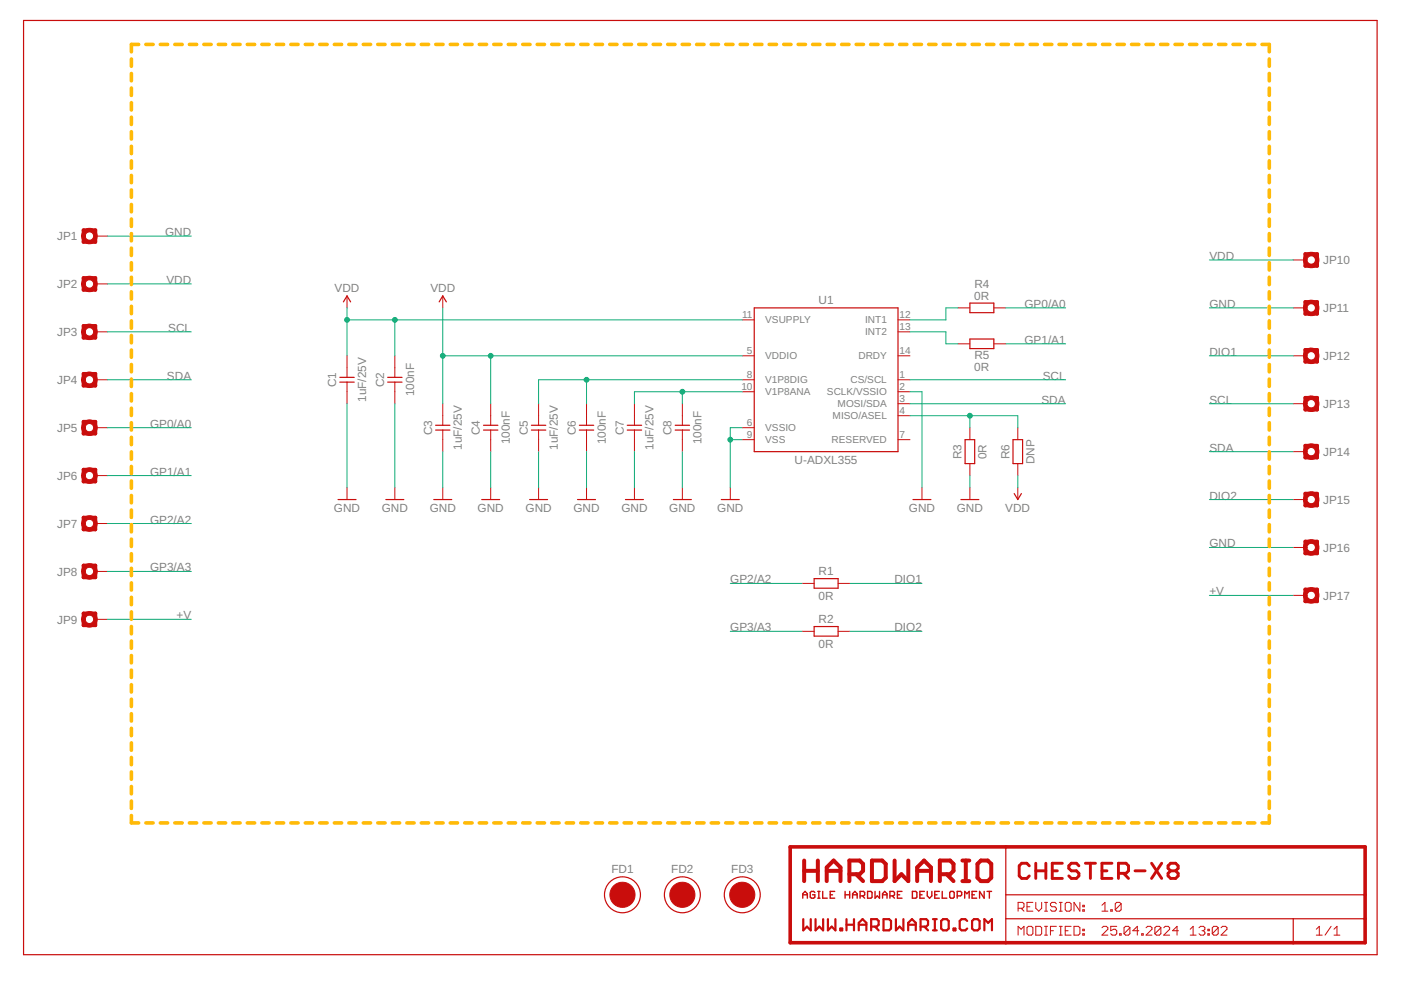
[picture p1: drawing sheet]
<svg xmlns="http://www.w3.org/2000/svg" width="297mm" height="210mm" viewBox="0 0 297 210" stroke-linecap="round" stroke-linejoin="round" font-family="sans-serif">
<g fill="none" stroke="#c90d0c" stroke-width=".61">
<path d="M218.2 183.6l-.5-.6h-1.1l-.5 .6v2.1l.5 .5h1.1l.5-.5M219.6 183v3.2M219.6 184.6h2.1M221.7 183v3.2M223.1 184.6h1.1M225.2 183h-2.1v3.2h2.1M228.7 183.6l-.5-.6h-1.1l-.5 .6v.5l.5 .5h1.1l.5 .6v.5l-.5 .5h-1.1l-.5-.5M230.1 183h2.2M231.2 183v3.2M233.6 184.6h1.1M235.8 183h-2.2v3.2h2.2M237.1 185.2h1.6l.6-.6v-1l-.6-.6h-1.6v3.2"/>
<path d="M238.2 185.2l1.1 1M240.6 184.6h2.2M244.2 183l2.1 3.2M246.3 183l-2.1 3.2M248.2 184.6l-.6-.5v-.5l.6-.6h1.1l.5 .6v.5l-.5 .5M248.2 184.6l-.6 .6v.5l.6 .5h1.1l.5-.5v-.5l-.5-.6M248.2 184.6h1.1"/>
</g>
<g fill="none" stroke="#c90d0c" stroke-width=".21">
<path d="M20.2 50.1h2.6M274.2 55.1h2.5M20.2 60.2h2.6M20.2 70.4h2.6M73.6 62.7v2.6M73.6 75.4v4.6M83.7 75.4v4.6M93.9 62.7v2.6M157.4 75.4h2.5M157.4 67.8h2.5M190.4 70.4h2.5M190.4 75.4h2.5"/>
<path d="M190.4 67.8h2.5M203.1 65.3h2.5M203.1 72.9h2.5M210.7 65.3h2.6M210.7 72.9h2.6M274.2 75.4h2.5M274.2 65.3h2.5M20.2 90.7h2.6M20.2 80.5h2.6M73.6 81v4.6M83.7 81v4.6M93.9 85.6v4.6"/>
<path d="M93.9 91.2v4.6M104 85.6v4.6M104 91.2v4.6M114.2 85.6v4.6M114.2 91.2v4.6M124.4 85.6v4.6M124.4 91.2v4.6M134.5 85.6v4.6M134.5 91.2v4.6M144.7 85.6v4.6M144.7 91.2v4.6M157.4 90.7h2.5"/>
<path d="M157.4 80.5h2.5M157.4 83.1h2.5M157.4 93.2h2.5M190.4 80.5h2.5M190.4 85.6h2.5M190.4 83.1h2.5M190.4 88.1h2.5M190.4 93.2h2.5M205.6 90.7v2.5M205.6 98.3v2.5M215.8 90.7v2.5M215.8 98.3v2.5"/>
<path d="M274.2 95.8h2.5M274.2 85.6h2.5M20.2 100.8h2.6M20.2 111h2.6M73.6 103.4v2.5M83.7 103.4v2.5M93.9 103.4v2.5M104 103.4v2.5M114.2 103.4v2.5M124.4 103.4v2.5M134.5 103.4v2.5M144.7 103.4v2.5"/>
<path d="M154.8 103.4v2.5M195.5 103.4v2.5M205.6 103.4v2.5M215.8 103.4v2.5M274.2 116.1h2.5M274.2 105.9h2.5M20.2 121.2h2.6M20.2 131.3h2.6M170.1 123.7h2.5M170.1 133.9h2.5M177.7 123.7h2.5M177.7 133.9h2.5"/>
<path d="M274.2 126.2h2.5M215.9 192.6h.9l.3-.3v-.7l-.3-.3h-.9v1.9M215.9 198.3v-1.9l.6 .6 .6-.6v1.9M216.5 192.6l.6 .6M217.7 196.7l.3-.3h.7l.3 .3v1.3l-.3 .3h-.7l-.3-.3zM217.7 192.3h.7M219 191.3h-1.3v1.9h1.3M219.6 196.4h.9l.4 .3v1.3l-.4 .3h-.9zM219.6 191.3v1.3l.6 .6 .7-.6v-1.3M221.5 198.3h.6M221.5 196.4h.6M221.5 193.2h.6"/>
<path d="M221.5 191.3h.6M221.8 191.3v1.9M221.8 196.4v1.9M222.7 197.3h.7M224 196.4h-1.3v1.9M224 191.6l-.3-.3h-.7l-.3 .3v.3l.3 .4h.7l.3 .3v.3l-.3 .3h-.7l-.3-.3M224.6 198.3h.6M224.6 196.4h.6M224.6 193.2h.6M224.6 191.3h.6M224.9 191.3v1.9M224.9 196.4v1.9"/>
<path d="M225.8 197.3h.7M225.8 191.6l.3-.3h.7l.3 .3v1.3l-.3 .3h-.7l-.3-.3zM227.1 196.4h-1.3v1.9h1.3M227.7 196.4h.9l.4 .3v1.3l-.4 .3h-.9zM229 191.3v1.9l-1.3-1.9v1.9M229.6 198h.3v.3h-.3zM229.6 197h.3v.3h-.3zM229.6 192.9h.3v.3h-.3zM229.6 191.9h.3v.4h-.3zM233.6 196.7l.4-.3h.6l.3 .3v.3l-1.3 1.3h1.3M233.6 191.9l.7-.6v1.9M233.6 193.2h1.3"/>
<path d="M235.5 192.9h.3v.3h-.3zM236.8 196.4h-1.3v.9l.6-.3h.4l.3 .3v.7l-.3 .3h-.7l-.3-.3M237.4 198h.3v.3h-.3zM237.7 191.6v1.3l-.3 .3h-.7l-.2-.3M237.7 191.6l-.3-.3h-.7l-.2 .3v1.3M237.7 191.6l-1.2 1.3M239.6 196.7v1.3l-.4 .3h-.6l-.3-.3M239.6 196.7l-.4-.3h-.6l-.3 .3v1.3M239.6 196.7l-1.3 1.3M241.4 197.3h-1.2l.9-.9v1.9M242.1 198h.3v.3h-.3zM243 196.7l.3-.3h.6l.3 .3v.3l-1.2 1.3h1.2"/>
<path d="M246.1 196.7v1.3l-.3 .3h-.6l-.3-.3M246.1 196.7l-.3-.3h-.6l-.3 .3v1.3M246.1 196.7l-1.2 1.3M246.7 196.7l.4-.3h.6l.3 .3v.3l-1.3 1.3h1.3M249.9 197.3h-1.3l1-.9v1.9M252.3 198.3h1.3M252.3 197l.7-.6v1.9M254.2 196.7l.3-.3h.7l.3 .3v.3l-.3 .3M254.8 197.3h.4M255.2 197.3l.3 .4v.3l-.3 .3h-.7l-.3-.3M256.1 198h.3v.3h-.3zM256.1 197h.3v.3h-.3z"/>
<path d="M258.3 196.7v1.3l-.3 .3h-.7l-.3-.3M258.3 196.7l-.3-.3h-.7l-.3 .3v1.3M258.3 196.7l-1.3 1.3M258.9 196.7l.3-.3h.6l.3 .3v.3l-1.2 1.3h1.2M279.1 198.3h1.2M279.1 197l.6-.6v1.9M282.2 196.4l-1.3 1.9M282.8 198.3h1.3M282.8 197l.7-.6v1.9"/>
</g>
<g fill="none" stroke="#c90d0c" stroke-width=".76">
<path d="M17.7 58.9h2.5v2.6h-2.5zM17.7 48.8h2.5v2.5h-2.5zM276.7 53.8h2.6v2.6h-2.6zM17.7 69.1h2.5v2.5h-2.5zM17.7 79.2h2.5v2.6h-2.5zM276.7 64h2.6v2.5h-2.6zM276.7 74.2h2.6v2.5h-2.6zM17.7 89.4h2.5v2.5h-2.5zM17.7 99.6h2.5v2.5h-2.5zM276.7 84.3h2.6v2.6h-2.6zM276.7 94.5h2.6v2.5h-2.6zM17.7 109.7h2.5v2.6h-2.5z"/>
<path d="M17.7 119.9h2.5v2.5h-2.5zM276.7 104.6h2.6v2.6h-2.6zM276.7 114.8h2.6v2.5h-2.6zM17.7 130h2.5v2.6h-2.5zM276.7 125h2.6v2.5h-2.6zM167.5 179.6h121.9v20.3h-121.9z"/>
</g>
<g fill="none" stroke="#c90d0c" stroke-width=".25">
<path d="M5 4.3h287v198.1h-287zM72.8 64l.8-1.3 .7 1.3M93.1 64l.8-1.3 .7 1.3M159.9 65.3h30.5v30.5h-30.5zM205.6 64.3h5.1v2h-5.1zM205.6 71.9h5.1v2h-5.1zM72.1 81h3M72.1 80h3M82.2 81h3M82.2 80h3M92.4 91.2h3M92.4 90.2h3"/>
<path d="M102.5 91.2h3.1M102.5 90.2h3.1M112.7 91.2h3M112.7 90.2h3M122.8 91.2h3.1M122.8 90.2h3.1M133 91.2h3M133 90.2h3M143.2 91.2h3M143.2 90.2h3M204.6 93.2h2.1v5.1h-2.1zM214.8 93.2h2v5.1h-2z"/>
<path d="M71.7 105.9h3.8M81.8 105.9h3.8M92 105.9h3.8M102.1 105.9h3.8M112.3 105.9h3.8M122.4 105.9h3.9M132.6 105.9h3.8M142.8 105.9h3.8M152.9 105.9h3.8M193.6 105.9h3.8M203.7 105.9h3.8M215 104.6l.8 1.3 .8-1.3"/>
<path d="M172.6 122.7h5.1v2h-5.1zM172.6 132.8h5.1v2.1h-5.1zM213.3 179.6v20.3M213.3 189.7h76.1M213.3 194.8h76.1M274.2 194.8v5.1"/>
<circle cx="132" cy="189.7" r="3.8"/>
<circle cx="144.7" cy="189.7" r="3.8"/>
<circle cx="157.4" cy="189.7" r="3.8"/>
</g>
<g fill="none" stroke="#c90d0c" stroke-width=".85">
<path d="M170.5 182.5v4.3M170.5 184.6h2.9M173.4 182.5v4.3M175.3 184.6h2.9M175.3 186.8v-2.9l1.4-1.4 1.5 1.4v2.9M180.1 185.4h2.2l.7-.8v-1.4l-.7-.7h-2.2v4.3M181.5 185.4l1.5 1.4M184.9 182.5h2.1l.8 .7v2.9l-.8 .7h-2.1zM189.7 182.5v4.3l1.4-1.4 1.5 1.4v-4.3M194.5 184.6h2.9M194.5 186.8v-2.9l1.4-1.4 1.5 1.4v2.9M199.3 185.4h2.1l.8-.8v-1.4l-.8-.7h-2.1v4.3"/>
<path d="M200.7 185.4l1.5 1.4M204 182.5h1.5M204 186.8h1.5M204.8 182.5v4.3M208 182.5h1.4l.8 .7v2.9l-.8 .7h-1.4l-.8-.7v-2.9z"/>
</g>
<g fill="none" stroke="#c90d0c" stroke-width=".3">
<path d="M170.2 190.4v-.9l.5-.5 .5 .5v.9M170.2 189.7h1M172.8 189.2l-.3-.2h-.5l-.2 .2v1l.2 .2h.5l.3-.2v-.5h-.5M173.4 189h.5M173.4 190.4h.5M173.6 189v1.4M174.4 189v1.4h1M176 189.7h.5M177 189h-1v1.4h1M179.2 189.7h.9M179.2 189v1.4M180.1 189v1.4"/>
<path d="M180.8 189.7h.9M180.8 190.4v-.9l.5-.5 .4 .5v.9M182.4 189.9h.7l.2-.2v-.5l-.2-.2h-.7v1.4M182.8 189.9l.5 .5M183.9 189h.8l.2 .2v1l-.2 .2h-.8zM185.5 189v1.4l.5-.5 .5 .5v-1.4M187.1 189.7h1M187.1 190.4v-.9l.5-.5 .5 .5v.9M188.7 189.9h.7l.3-.2v-.5l-.3-.2h-.7v1.4M189.2 189.9l.5 .5M190.3 189.7h.5M191.2 189h-.9v1.4h.9"/>
<path d="M193.4 189h.8l.2 .2v1l-.2 .2h-.8zM195 189.7h.5M196 189h-1v1.4h1M196.6 189v.9l.5 .5 .5-.5v-.9M198.2 189.7h.5M199.2 189h-1v1.4h1M199.8 189v1.4h.9M201.6 189h.5l.2 .2v1l-.2 .2h-.5l-.2-.2v-1zM202.9 189.9h.8l.2-.2v-.5l-.2-.2h-.8v1.4M204.5 190.4v-1.4l.5 .5 .5-.5v1.4M206.1 189.7h.5M207.1 189h-1v1.4h1"/>
<path d="M208.7 189v1.4l-1-1.4v1.4M209.3 189h.9M209.8 189v1.4"/>
</g>
<g fill="none" stroke="#c90d0c" stroke-width=".47">
<path d="M170.3 194.9v2.4l.8-.8 .8 .8v-2.4M172.9 194.9v2.4l.8-.8 .8 .8v-2.4M175.5 194.9v2.4l.8-.8 .8 .8v-2.4M178.2 196.9h.4v.4h-.4zM179.5 194.9v2.4M179.5 196.1h1.6M181.1 194.9v2.4M182.1 196.1h1.6M182.1 197.3v-1.6l.8-.8 .8 .8v1.6M184.7 196.5h1.2l.4-.4v-.8l-.4-.4h-1.2v2.4M185.5 196.5l.8 .8M187.3 194.9h1.2l.4 .4v1.6l-.4 .4h-1.2z"/>
<path d="M189.9 194.9v2.4l.8-.8 .8 .8v-2.4M192.6 196.1h1.6M192.6 197.3v-1.6l.8-.8 .8 .8v1.6M195.2 196.5h1.2l.4-.4v-.8l-.4-.4h-1.2v2.4M196 196.5l.8 .8M197.8 197.3h.8M197.8 194.9h.8M198.2 194.9v2.4M199.5 195.3l.4-.4h.8l.4 .4v1.6l-.4 .4h-.8l-.4-.4zM202.2 196.9h.4v.4h-.4zM205.1 195.3l-.4-.4h-.8l-.4 .4v1.6l.4 .4h.8l.4-.4M206.1 195.3l.4-.4h.8l.4 .4v1.6l-.4 .4h-.8l-.4-.4z"/>
<path d="M208.7 197.3v-2.4l.8 .8 .8-.8v2.4"/>
</g>
<g fill="#c90d0c" stroke="#c90d0c" stroke-width=".21">
<path d="M17.8 59.1a1.65 1.65 0 0 1 2.6 .2 1.65 1.65 0 0 1-1 2.5 1.65 1.65 0 0 1-2.1-1.6h.8a.9 .9 0 0 1 1.3-.8 .9 .9 0 0 1 .1 1.5 .9 .9 0 0 1-1.4-.5v-.2h-.8l.1-.4z" fill-rule="evenodd"/>
<path d="M17.8 89.6a1.65 1.65 0 0 1 2.6 .2 1.65 1.65 0 0 1-1 2.5 1.65 1.65 0 0 1-2.1-1.6h.8a.9 .9 0 0 1 1.3-.8 .9 .9 0 0 1 .1 1.5 .9 .9 0 0 1-1.4-.5v-.2h-.8l.1-.4z" fill-rule="evenodd"/>
<path d="M17.8 99.7a1.65 1.65 0 0 1 2.6 .3 1.65 1.65 0 0 1-1 2.4 1.65 1.65 0 0 1-2.1-1.6h.8a.89 .89 0 0 1 1.3-.7 .89 .89 0 0 1 .1 1.5 .89 .89 0 0 1-1.4-.6v-.2h-.8l.1-.4z" fill-rule="evenodd"/>
<path d="M17.8 109.9a1.65 1.65 0 0 1 2.6 .2 1.65 1.65 0 0 1-1 2.5 1.65 1.65 0 0 1-2.1-1.6h.8a.89 .89 0 0 1 1.3-.8 .89 .89 0 0 1 .1 1.5 .89 .89 0 0 1-1.4-.5v-.2h-.8l.1-.4z" fill-rule="evenodd"/>
<path d="M17.8 120a1.65 1.65 0 0 1 2.6 .3 1.65 1.65 0 0 1-1 2.4 1.65 1.65 0 0 1-2.1-1.5h.8a.89 .89 0 0 1 1.3-.8 .89 .89 0 0 1 .1 1.5 .89 .89 0 0 1-1.4-.5v-.2h-.8l.1-.5z" fill-rule="evenodd"/>
<path d="M17.8 48.9a1.65 1.65 0 0 1 2.6 .3 1.65 1.65 0 0 1-1 2.4 1.65 1.65 0 0 1-2.1-1.5h.8a.89 .89 0 0 1 1.3-.8 .89 .89 0 0 1 .1 1.5 .89 .89 0 0 1-1.4-.5v-.2h-.8l.1-.5z" fill-rule="evenodd"/>
<path d="M17.8 79.4a1.65 1.65 0 0 1 2.6 .3 1.65 1.65 0 0 1-1 2.4 1.65 1.65 0 0 1-2.1-1.6h.8a.9 .9 0 0 1 1.3-.7 .9 .9 0 0 1 .1 1.5 .9 .9 0 0 1-1.4-.5v-.3h-.8l.1-.4z" fill-rule="evenodd"/>
<path d="M17.8 69.2a1.65 1.65 0 0 1 2.6 .3 1.65 1.65 0 0 1-1 2.4 1.65 1.65 0 0 1-2.1-1.5h.8a.9 .9 0 0 1 1.3-.8 .9 .9 0 0 1 .1 1.5 .9 .9 0 0 1-1.4-.5v-.2h-.8l.1-.4z" fill-rule="evenodd"/>
<path d="M276.8 125.1a1.66 1.66 0 0 1 2.6 .3 1.66 1.66 0 0 1-.9 2.4 1.66 1.66 0 0 1-2.1-1.6h.7a.89 .89 0 0 1 1.3-.7 .89 .89 0 0 1 .2 1.5 .89 .89 0 0 1-1.5-.6v-.2h-.7z" fill-rule="evenodd"/>
<path d="M276.8 114.9a1.66 1.66 0 0 1 2.6 .3 1.66 1.66 0 0 1-.9 2.5 1.66 1.66 0 0 1-2.1-1.6h.7a.89 .89 0 0 1 1.3-.8 .89 .89 0 0 1 .2 1.5 .89 .89 0 0 1-1.5-.5v-.2h-.7z" fill-rule="evenodd"/>
<path d="M276.8 104.8a1.66 1.66 0 0 1 2.6 .3 1.66 1.66 0 0 1-.9 2.4 1.66 1.66 0 0 1-2.1-1.6h.7a.89 .89 0 0 1 1.3-.8 .89 .89 0 0 1 .2 1.5 .89 .89 0 0 1-1.5-.5v-.2h-.7z" fill-rule="evenodd"/>
<path d="M276.8 94.6a1.66 1.66 0 0 1 2.6 .3 1.66 1.66 0 0 1-.9 2.5 1.66 1.66 0 0 1-2.1-1.6h.7a.89 .89 0 0 1 1.3-.8 .89 .89 0 0 1 .2 1.5 .89 .89 0 0 1-1.5-.5v-.2h-.7z" fill-rule="evenodd"/>
<path d="M276.8 84.5a1.66 1.66 0 0 1 2.6 .2 1.66 1.66 0 0 1-.9 2.5 1.66 1.66 0 0 1-2.1-1.6h.7a.9 .9 0 0 1 1.3-.8 .9 .9 0 0 1 .2 1.5 .9 .9 0 0 1-1.5-.5v-.2h-.7z" fill-rule="evenodd"/>
<path d="M276.8 74.3a1.66 1.66 0 0 1 2.6 .3 1.66 1.66 0 0 1-.9 2.4 1.66 1.66 0 0 1-2.1-1.6h.7a.9 .9 0 0 1 1.3-.7 .9 .9 0 0 1 .2 1.5 .9 .9 0 0 1-1.5-.5v-.3h-.7z" fill-rule="evenodd"/>
<path d="M276.8 64.2a1.66 1.66 0 0 1 2.6 .2 1.66 1.66 0 0 1-.9 2.5 1.66 1.66 0 0 1-2.1-1.6h.7a.9 .9 0 0 1 1.3-.8 .9 .9 0 0 1 .2 1.5 .9 .9 0 0 1-1.5-.5v-.2h-.7z" fill-rule="evenodd"/>
<path d="M276.8 54a1.66 1.66 0 0 1 2.6 .3 1.66 1.66 0 0 1-.9 2.4 1.66 1.66 0 0 1-2.1-1.6h.7a.9 .9 0 0 1 1.3-.7 .9 .9 0 0 1 .2 1.5 .9 .9 0 0 1-1.5-.5v-.3h-.7z" fill-rule="evenodd"/>
<path d="M17.8 130.2a1.65 1.65 0 0 1 2.6 .2 1.65 1.65 0 0 1-1 2.5 1.65 1.65 0 0 1-2.1-1.6h.8a.89 .89 0 0 1 1.3-.8 .89 .89 0 0 1 .1 1.5 .89 .89 0 0 1-1.4-.5v-.2h-.8l.1-.4z" fill-rule="evenodd"/>
<circle cx="132" cy="189.7" r="2.67"/>
<circle cx="144.7" cy="189.7" r="2.67"/>
<circle cx="157.4" cy="189.7" r="2.67"/>
</g>
<g fill="none" stroke="#0dab76" stroke-width=".21">
<path d="M22.8 50.1h17.8M256.4 55.1h17.8M22.8 60.2h17.8M22.8 70.4h17.8M73.6 65.3v10.1M73.6 67.8h83.8M83.7 67.8v7.6M93.9 65.3v20.3M93.9 75.4h63.5M104 75.4v10.2M192.9 70.4h7.7v2.5h2.5M203.1 65.3h-2.5v2.5h-7.7"/>
<path d="M213.3 65.3h12.6M213.3 72.9h12.6M256.4 65.3h17.8M256.4 75.4h17.8M22.8 90.7h17.8M22.8 80.5h17.8M73.6 85.6v17.8M83.7 85.6v17.8M93.9 95.8v7.6M104 95.8v7.6M114.2 95.8v7.6M124.4 80.5v5.1"/>
<path d="M124.4 95.8v7.6M134.5 95.8v7.6M144.7 83.1v2.5M144.7 95.8v7.6M154.8 93.2h2.6M157.4 83.1h-22.9v2.5M157.4 90.7h-2.6v12.7M157.4 80.5h-43.2v5.1M192.9 83.1h2.6v20.3M192.9 88.1h22.9v2.6M192.9 80.5h33M192.9 85.6h33"/>
<path d="M205.6 88.1v2.6M256.4 85.6h17.8M256.4 95.8h17.8M22.8 100.8h17.8M22.8 111h17.8M205.6 100.8v2.6M215.8 100.8v2.6M256.4 116.1h17.8M256.4 105.9h17.8M22.8 121.2h17.8M22.8 131.3h17.8M154.8 123.7h15.3"/>
<path d="M154.8 133.9h15.3M180.2 123.7h15.3M180.2 133.9h15.3M256.4 126.2h17.8"/>
</g>
<g fill="#0dab76" stroke="#0dab76" stroke-width=".21">
<circle cx="154.8" cy="93.2" r=".51"/>
<circle cx="73.6" cy="67.8" r=".51"/>
<circle cx="83.7" cy="67.8" r=".51"/>
<circle cx="104" cy="75.4" r=".51"/>
<circle cx="93.9" cy="75.4" r=".51"/>
<circle cx="124.4" cy="80.5" r=".51"/>
<circle cx="144.7" cy="83.1" r=".51"/>
<circle cx="205.6" cy="88.1" r=".51"/>
</g>
<g fill="none" stroke="#ffba08" stroke-width=".76">
<path d="M27.9 12.5v1.6M27.9 15.6v1.5M27.9 18.7v1.5M29.4 9.4h-1.5v1.6M30.9 9.4h1.6M34 9.4h1.5M37.1 9.4h1.5M40.2 9.4h1.5M43.2 9.4h1.6M46.3 9.4h1.5M49.4 9.4h1.5M52.4 9.4h1.6"/>
<path d="M55.5 9.4h1.6M58.6 9.4h1.5M61.7 9.4h1.5M64.7 9.4h1.6M67.8 9.4h1.6M70.9 9.4h1.5M74 9.4h1.5M77 9.4h1.6M80.1 9.4h1.5M83.2 9.4h1.5M86.3 9.4h1.5M89.3 9.4h1.6"/>
<path d="M92.4 9.4h1.5M95.5 9.4h1.5M98.5 9.4h1.6M101.6 9.4h1.6M104.7 9.4h1.5M107.8 9.4h1.5M110.8 9.4h1.6M113.9 9.4h1.5M117 9.4h1.5M120.1 9.4h1.5M123.1 9.4h1.6M126.2 9.4h1.5"/>
<path d="M129.3 9.4h1.5M132.3 9.4h1.6M135.4 9.4h1.6M138.5 9.4h1.5M141.6 9.4h1.5M144.6 9.4h1.6M147.7 9.4h1.6M150.8 9.4h1.5M153.9 9.4h1.5M156.9 9.4h1.6M160 9.4h1.5M163.1 9.4h1.5"/>
<path d="M166.2 9.4h1.5M169.2 9.4h1.6M172.3 9.4h1.5M175.4 9.4h1.5M178.4 9.4h1.6M181.5 9.4h1.6M184.6 9.4h1.5M187.7 9.4h1.5M190.7 9.4h1.6M193.8 9.4h1.6M196.9 9.4h1.5M200 9.4h1.5"/>
<path d="M203 9.4h1.6M206.1 9.4h1.5M209.2 9.4h1.5M212.2 9.4h1.6M215.3 9.4h1.6M218.4 9.4h1.5M221.5 9.4h1.5M224.5 9.4h1.6M227.6 9.4h1.6M230.7 9.4h1.5M233.8 9.4h1.5M236.8 9.4h1.6"/>
<path d="M239.9 9.4h1.5M243 9.4h1.5M246.1 9.4h1.5M249.1 9.4h1.6M252.2 9.4h1.5M255.3 9.4h1.5M258.3 9.4h1.6M261.4 9.4h1.6M264.5 9.4h1.5M267.6 9.4h1.5v1.6M269.1 12.5v1.6M269.1 15.6v1.5"/>
<path d="M269.1 18.7v1.5M27.9 21.8v1.5M27.9 24.8v1.6M27.9 27.9v1.6M27.9 31v1.6M27.9 34.1v1.6M27.9 37.2v1.5M269.1 21.8v1.5M269.1 24.8v1.6M269.1 27.9v1.6M269.1 31v1.6M269.1 34.1v1.6"/>
<path d="M269.1 37.2v1.5M27.9 40.3v1.5M27.9 43.3v1.6M27.9 46.4v1.6M27.9 49.5v1.6M27.9 52.6v1.6M27.9 55.7v1.6M27.9 58.8v1.5M269.1 40.3v1.5M269.1 43.3v1.6M269.1 46.4v1.6M269.1 49.5v1.6"/>
<path d="M269.1 52.6v1.6M269.1 55.7v1.6M269.1 58.8v1.5M27.9 61.9v1.5M27.9 64.9v1.6M27.9 68v1.6M27.9 71.1v1.6M27.9 74.2v1.6M27.9 77.3v1.5M269.1 61.9v1.5M269.1 64.9v1.6M269.1 68v1.6"/>
<path d="M269.1 71.1v1.6M269.1 74.2v1.6M269.1 77.3v1.5M27.9 80.4v1.5M27.9 83.5v1.5M27.9 86.6v1.5M27.9 89.6v1.6M27.9 92.7v1.6M27.9 95.8v1.6M27.9 98.9v1.5M269.1 80.4v1.5M269.1 83.5v1.5"/>
<path d="M269.1 86.6v1.5M269.1 89.6v1.6M269.1 92.7v1.6M269.1 95.8v1.6M269.1 98.9v1.5M27.9 102v1.5M27.9 105.1v1.5M27.9 108.1v1.6M27.9 111.2v1.6M27.9 114.3v1.6M27.9 117.4v1.6M269.1 102v1.5"/>
<path d="M269.1 105.1v1.5M269.1 108.1v1.6M269.1 111.2v1.6M269.1 114.3v1.6M269.1 117.4v1.6M27.9 120.5v1.5M27.9 123.6v1.5M27.9 126.6v1.6M27.9 129.7v1.6M27.9 132.8v1.6M27.9 135.9v1.6M27.9 139v1.5"/>
<path d="M269.1 120.5v1.5M269.1 123.6v1.5M269.1 126.6v1.6M269.1 129.7v1.6M269.1 132.8v1.6M269.1 135.9v1.6M269.1 139v1.5M27.9 142.1v1.5M27.9 145.2v1.5M27.9 148.3v1.5M27.9 151.3v1.6M27.9 154.4v1.6"/>
<path d="M27.9 157.5v1.6M269.1 142.1v1.5M269.1 145.2v1.5M269.1 148.3v1.5M269.1 151.3v1.6M269.1 154.4v1.6M269.1 157.5v1.6M27.9 172.9v1.6h1.5M27.9 160.6v1.5M27.9 163.7v1.5M27.9 166.8v1.5M27.9 169.8v1.6"/>
<path d="M30.9 174.5h1.6M34 174.5h1.5M37.1 174.5h1.5M40.2 174.5h1.5M43.2 174.5h1.6M46.3 174.5h1.5M49.4 174.5h1.5M52.4 174.5h1.6M55.5 174.5h1.6M58.6 174.5h1.5M61.7 174.5h1.5M64.7 174.5h1.6"/>
<path d="M67.8 174.5h1.6M70.9 174.5h1.5M74 174.5h1.5M77 174.5h1.6M80.1 174.5h1.5M83.2 174.5h1.5M86.3 174.5h1.5M89.3 174.5h1.6M92.4 174.5h1.5M95.5 174.5h1.5M98.5 174.5h1.6M101.6 174.5h1.6"/>
<path d="M104.7 174.5h1.5M107.8 174.5h1.5M110.8 174.5h1.6M113.9 174.5h1.5M117 174.5h1.5M120.1 174.5h1.5M123.1 174.5h1.6M126.2 174.5h1.5M129.3 174.5h1.5M132.3 174.5h1.6M135.4 174.5h1.6M138.5 174.5h1.5"/>
<path d="M141.6 174.5h1.5M144.6 174.5h1.6M147.7 174.5h1.6M150.8 174.5h1.5M153.9 174.5h1.5M156.9 174.5h1.6M160 174.5h1.5M163.1 174.5h1.5M166.2 174.5h1.5M169.2 174.5h1.6M172.3 174.5h1.5M175.4 174.5h1.5"/>
<path d="M178.4 174.5h1.6M181.5 174.5h1.6M184.6 174.5h1.5M187.7 174.5h1.5M190.7 174.5h1.6M193.8 174.5h1.6M196.9 174.5h1.5M200 174.5h1.5M203 174.5h1.6M206.1 174.5h1.5M209.2 174.5h1.5M212.2 174.5h1.6"/>
<path d="M215.3 174.5h1.6M218.4 174.5h1.5M221.5 174.5h1.5M224.5 174.5h1.6M227.6 174.5h1.6M230.7 174.5h1.5M233.8 174.5h1.5M236.8 174.5h1.6M239.9 174.5h1.5M243 174.5h1.5M246.1 174.5h1.5M249.1 174.5h1.6"/>
<path d="M252.2 174.5h1.5M255.3 174.5h1.5M258.3 174.5h1.6M261.4 174.5h1.6M264.5 174.5h1.5M269.1 160.6v1.5M269.1 163.7v1.5M269.1 166.8v1.5M269.1 169.8v1.6M269.1 172.9v1.6h-1.5"/>
</g>
<g font-size="2.5" fill="#808080">
<text x="12.1" y="50.9">JP1</text>
<text x="35" y="50">GND</text>
<text x="256.4" y="55.1">VDD</text>
<text x="280.5" y="56">JP10</text>
<text x="12.1" y="61.1">JP2</text>
<text x="35.3" y="60.2">VDD</text>
<text x="70.9" y="62">VDD</text>
<text x="91.3" y="62">VDD</text>
<text x="173.6" y="64.5">U1</text>
<text x="206.6" y="63.5">0R</text>
<text x="206.6" y="61">R4</text>
<text x="217.2" y="65.3">GP0/A0</text>
<text x="256.4" y="65.3">GND</text>
<text x="12.1" y="71.3">JP3</text>
<text x="35.7" y="70.4">SCL</text>
<text x="280.5" y="66.2">JP11</text>
<text x="206.6" y="76.2">R5</text>
<text x="217.2" y="72.9">GP1/A1</text>
<text x="256.4" y="75.4">DIO1</text>
<text x="280.5" y="76.3">JP12</text>
<text x="12.1" y="81.4">JP4</text>
<text x="35.4" y="80.5">SDA</text>
<text x="71.3" y="82.1" transform="rotate(-90 71.3 82.1)">C1</text>
<text x="81.4" y="82.1" transform="rotate(-90 81.4 82.1)">C2</text>
<text x="206.6" y="78.7">0R</text>
<text x="221.1" y="80.5">SCL</text>
<text x="77.6" y="85.2" transform="rotate(-90 77.6 85.2)">1uF/25V</text>
<text x="87.8" y="84.1" transform="rotate(-90 87.8 84.1)">100nF</text>
<text x="220.8" y="85.6">SDA</text>
<text x="256.4" y="85.6">SCL</text>
<text x="280.5" y="86.5">JP13</text>
<text x="12.1" y="91.6">JP5</text>
<text x="31.8" y="90.7">GP0/A0</text>
<text x="91.6" y="92.3" transform="rotate(-90 91.6 92.3)">C3</text>
<text x="97.9" y="95.4" transform="rotate(-90 97.9 95.4)">1uF/25V</text>
<text x="101.8" y="92.3" transform="rotate(-90 101.8 92.3)">C4</text>
<text x="108.1" y="94.2" transform="rotate(-90 108.1 94.2)">100nF</text>
<text x="111.9" y="92.3" transform="rotate(-90 111.9 92.3)">C5</text>
<text x="118.3" y="95.4" transform="rotate(-90 118.3 95.4)">1uF/25V</text>
<text x="122.1" y="92.3" transform="rotate(-90 122.1 92.3)">C6</text>
<text x="128.4" y="94.2" transform="rotate(-90 128.4 94.2)">100nF</text>
<text x="132.2" y="92.3" transform="rotate(-90 132.2 92.3)">C7</text>
<text x="138.6" y="95.4" transform="rotate(-90 138.6 95.4)">1uF/25V</text>
<text x="142.4" y="92.3" transform="rotate(-90 142.4 92.3)">C8</text>
<text x="148.7" y="94.2" transform="rotate(-90 148.7 94.2)">100nF</text>
<text x="256.4" y="95.8">SDA</text>
<text x="12.1" y="101.7">JP6</text>
<text x="31.8" y="100.8">GP1/A1</text>
<text x="168.5" y="98.3">U-ADXL355</text>
<text x="203.8" y="97.4" transform="rotate(-90 203.8 97.4)">R3</text>
<text x="209.2" y="97.4" transform="rotate(-90 209.2 97.4)">0R</text>
<text x="214" y="97.4" transform="rotate(-90 214 97.4)">R6</text>
<text x="219.3" y="98.4" transform="rotate(-90 219.3 98.4)">DNP</text>
<text x="280.5" y="96.6">JP14</text>
<text x="256.4" y="105.9">DIO2</text>
<text x="280.5" y="106.8">JP15</text>
<text x="12.1" y="111.9">JP7</text>
<text x="31.8" y="111">GP2/A2</text>
<text x="70.8" y="108.5">GND</text>
<text x="81" y="108.5">GND</text>
<text x="91.1" y="108.5">GND</text>
<text x="101.3" y="108.5">GND</text>
<text x="111.4" y="108.5">GND</text>
<text x="121.6" y="108.5">GND</text>
<text x="131.7" y="108.5">GND</text>
<text x="141.9" y="108.5">GND</text>
<text x="152.1" y="108.5">GND</text>
<text x="192.7" y="108.5">GND</text>
<text x="202.9" y="108.5">GND</text>
<text x="213.1" y="108.5">VDD</text>
<text x="256.4" y="116.1">GND</text>
<text x="280.5" y="117">JP16</text>
<text x="12.1" y="122">JP8</text>
<text x="31.8" y="121.2">GP3/A3</text>
<text x="154.8" y="123.7">GP2/A2</text>
<text x="173.5" y="121.9">R1</text>
<text x="189.6" y="123.7">DIO1</text>
<text x="37.4" y="131.3">+V</text>
<text x="173.5" y="127.2">0R</text>
<text x="256.4" y="126.2">+V</text>
<text x="280.5" y="127.1">JP17</text>
<text x="12.1" y="132.2">JP9</text>
<text x="154.8" y="133.9">GP3/A3</text>
<text x="173.5" y="137.4">0R</text>
<text x="173.5" y="132.1">R2</text>
<text x="189.6" y="133.9">DIO2</text>
<text x="129.6" y="185.1">FD1</text>
<text x="142.3" y="185.1">FD2</text>
<text x="155" y="185.1">FD3</text>
</g>
<g font-size="2.1" fill="#808080">
<text x="157.3" y="67.5">11</text>
<text x="162.2" y="68.6">VSUPPLY</text>
<text x="183.4" y="68.6">INT1</text>
<text x="183.4" y="71.1">INT2</text>
<text x="190.7" y="67.5">12</text>
<text x="190.7" y="70">13</text>
<text x="158.4" y="75.1">5</text>
<text x="162.2" y="76.2">VDDIO</text>
<text x="182" y="76.2">DRDY</text>
<text x="190.7" y="75.1">14</text>
<text x="157.2" y="82.7">10</text>
<text x="158.4" y="80.2">8</text>
<text x="162.2" y="81.3">V1P8DIG</text>
<text x="162.2" y="83.8">V1P8ANA</text>
<text x="175.3" y="83.8">SCLK/VSSIO</text>
<text x="180.3" y="81.3">CS/SCL</text>
<text x="190.7" y="80.2">1</text>
<text x="190.7" y="82.7">2</text>
<text x="176.5" y="88.9">MISO/ASEL</text>
<text x="177.6" y="86.4">MOSI/SDA</text>
<text x="190.7" y="85.2">3</text>
<text x="190.7" y="87.8">4</text>
<text x="158.4" y="90.3">6</text>
<text x="158.4" y="92.9">9</text>
<text x="162.2" y="91.4">VSSIO</text>
<text x="162.2" y="94">VSS</text>
<text x="176.3" y="94">RESERVED</text>
<text x="190.7" y="92.9">7</text>
</g>
</svg>
